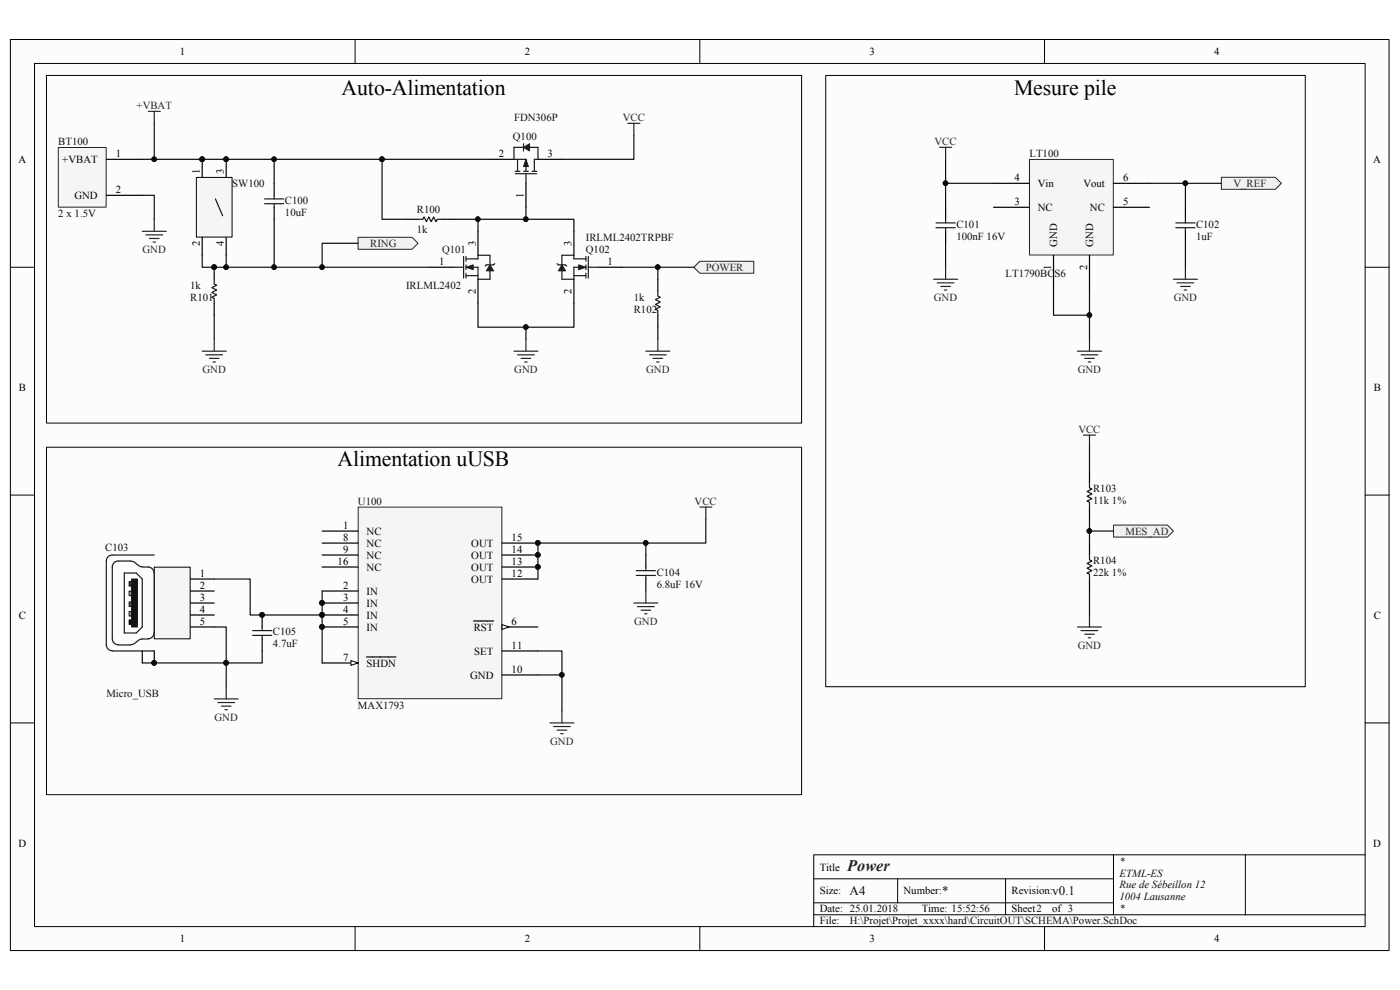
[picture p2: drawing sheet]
<svg xmlns="http://www.w3.org/2000/svg" width="297mm" height="210mm" viewBox="0 0 297 210" stroke-linecap="round" stroke-linejoin="round" font-family="sans-serif">
<path d="M2.2 8.4h292.5v193.2h-292.5z" fill="#fcfcfc"/>
<path d="M2.2 8.4h292.5v193.2h-292.5z" fill="none" stroke="#000" stroke-width=".21"/>
<path d="M7.4 13.5h282.2v183.1h-282.2z" fill="#fcfcfc"/>
<g fill="none" stroke="#000" stroke-width=".21">
<path d="M7.3 13.5h282.3v183.1h-282.3zM75.3 8.4v5.1M148.5 8.4v5.1M221.6 8.4v5.1M2.2 56.7h5.1M289.6 56.7h5.1M2.2 105h5.1M289.6 105h5.1M2.2 153.3h5.1M289.6 153.3h5.1M75.3 196.6v5.1M148.5 196.6v5.1"/>
<path d="M172.6 186.4h63.6M172.6 194h117M172.6 191.5h63.6M190.4 186.4v5.1M213.3 186.4v7.6M221.6 196.6v5.1M236.2 181.3v12.7M264.2 181.3h-91.6v15.3M289.6 181.3h-25.4v12.7"/>
</g>
<path d="M103.9 33.8h5.1M111.6 38.9v5.1M114.1 33.8h5.1" fill="none" stroke="#000" stroke-width=".25"/>
<path d="M109 33.8h2.6v2.5M109.3 36.9h4.6M109.3 36.3h1M109.8 33.8v2.5M111.1 36.3h1M111.6 36.9v2M112.9 36.3h1M113.4 33.8v2.5" fill="none" stroke="#1c1c1c" stroke-width=".25"/>
<path d="M111.6 33.8l.5 1.5h-1z" fill="#1c1c1c"/>
<path d="M111.6 33.8l.5 1.5h-1z" fill="none" stroke="#1c1c1c" stroke-width=".21"/>
<path d="M111.1 31.3h-2.1v2.5M111.1 30.5v1.5M112.3 31.3h1.8v2.5h-.7" fill="none" stroke="#1c1c1c" stroke-width=".25"/>
<path d="M111.1 31.3l1.2-.8v1.5z" fill="#1c1c1c"/>
<path d="M111.1 31.3l1.2-.8v1.5z" fill="none" stroke="#1c1c1c" stroke-width=".21"/>
<path d="M91.2 56.7h5.1M101.4 49.1v5M101.4 59.2v5.1" fill="none" stroke="#000" stroke-width=".25"/>
<path d="M96.3 56.7h2.1M98.4 54.4v4.6M98.9 54.9h2.5M98.9 56.7h2.5v2.5M98.9 58.5h2.5M98.9 54.4v1M98.9 56.2v1M98.9 58v1" fill="none" stroke="#1c1c1c" stroke-width=".25"/>
<path d="M98.9 56.7l1.5-.5v1z" fill="#1c1c1c"/>
<path d="M98.9 56.7l1.5-.5v1z" fill="none" stroke="#1c1c1c" stroke-width=".21"/>
<path d="M101.4 54.9v-.8h2.5v2.1M103.9 57.5v1.7h-2.5" fill="none" stroke="#1c1c1c" stroke-width=".25"/>
<path d="M103.9 56.2l.8 1.3h-1.5z" fill="#1c1c1c"/>
<path d="M103.9 56.2l.8 1.3h-1.5z" fill="none" stroke="#1c1c1c" stroke-width=".21"/>
<path d="M105 55.9l-.3 .3h-1.5l-.3 .2M121.8 54.9h2.5M121.8 58.5h2.5M124.3 56.7h-2.5v2.5M124.3 54.4v1M124.3 56.2v1M124.3 58v1M124.8 56.7h2M124.8 54.4v4.6" fill="none" stroke="#1c1c1c" stroke-width=".25"/>
<path d="M121.8 49.1v5M121.8 59.2v5.1M126.8 56.7h5.1" fill="none" stroke="#000" stroke-width=".25"/>
<path d="M122.8 56.2l1.5 .5-1.5 .5z" fill="#1c1c1c"/>
<path d="M122.8 56.2l1.5 .5-1.5 .5z" fill="none" stroke="#1c1c1c" stroke-width=".21"/>
<path d="M119.2 57.5v1.7h2.6M121.8 54.9v-.8h-2.6v2.1" fill="none" stroke="#1c1c1c" stroke-width=".25"/>
<path d="M119.2 56.2l.8 1.3h-1.6z" fill="#1c1c1c"/>
<path d="M119.2 56.2l.8 1.3h-1.6z" fill="none" stroke="#1c1c1c" stroke-width=".21"/>
<path d="M118.2 55.9l.2 .3h1.6l.2 .2" fill="none" stroke="#1c1c1c" stroke-width=".25"/>
<path d="M31.5 23.6h2.5M32.7 23.6v2.6" fill="none" stroke="#262626" stroke-width=".25"/>
<path d="M12.4 31.3h10.1v12.6h-10.1z" fill="#f5f5f5"/>
<path d="M12.4 31.3h10.1v12.6h-10.1z" fill="none" stroke="#262626" stroke-width=".21"/>
<path d="M22.6 33.8h7.6M22.6 41.4h7.6M45.4 56.7v2.5M45.4 64.3v2.6" fill="none" stroke="#000" stroke-width=".25"/>
<g fill="none" stroke="#262626" stroke-width=".25">
<path d="M133.2 26.2h2.5M134.5 26.2v2.5M30.2 49.1h5.1M30.9 49.8h3.6M31.7 50.6h2M32.5 51.4h.5M32.7 46.5v2.6M109 74.5h5.1M109.8 75.3h3.6M110.6 76h2M111.3 76.8h.5M111.6 72v2.5"/>
<path d="M137 74.5h5.1M137.8 75.3h3.5M138.5 76h2.1M139.3 76.8h.5M139.6 72v2.5"/>
</g>
<circle cx="45.4" cy="56.7" r=".48" fill="#0e0e0e" stroke="#0e0e0e" stroke-width=".21"/>
<path d="M45.4 59.2v1.1l.6 .2-1.1 .5 1.1 .5-1.1 .5 1.1 .5-1.1 .6 .5 .2v1" fill="none" stroke="#1c1c1c" stroke-width=".25"/>
<g fill="#f0f0f0" stroke="#262626" stroke-width=".21">
<path d="M76 50.3h11.4l1.3 1.3-1.3 1.3h-11.4z" fill-rule="evenodd"/>
<path d="M147.2 56.7l1.3-1.3h11.4v2.6h-11.4z" fill-rule="evenodd"/>
</g>
<path d="M199.3 31.3h2.6M200.6 31.3v2.5M42.9 74.5h5.1M43.7 75.3h3.5M44.4 76h2.1M45.2 76.8h.5M45.4 72v2.5" fill="none" stroke="#262626" stroke-width=".25"/>
<path d="M86.1 46.5h2.6M93.8 46.5h2.5M139.6 59.2v2.6M139.6 66.9v2.5" fill="none" stroke="#000" stroke-width=".25"/>
<path d="M88.7 46.5h1l.3-.5 .5 1 .5-1 .5 1 .5-1 .5 1 .3-.5h1M139.6 61.8v1l.5 .3-1.1 .5 1.1 .5-1.1 .5 1.1 .5-1.1 .5 .6 .2v1.1" fill="none" stroke="#1c1c1c" stroke-width=".25"/>
<path d="M9.9 16h160.2v73.7h-160.2z" fill="none" stroke="#000" stroke-width=".21"/>
<path d="M218.4 33.9h17.8v20.2h-17.8z" fill="#f5f5f5"/>
<path d="M218.4 33.8h17.8v20.3h-17.8z" fill="none" stroke="#262626" stroke-width=".21"/>
<path d="M210.8 38.9h7.6M236.2 38.9h7.6M210.8 44h7.6M223.5 54.1v7.7M231.1 54.1v7.7M236.2 44h7.6" fill="none" stroke="#000" stroke-width=".25"/>
<path d="M228.6 74.5h5.1M229.3 75.3h3.6M230.1 76h2M230.9 76.8h.5M231.1 72v2.5" fill="none" stroke="#262626" stroke-width=".25"/>
<path d="M259.1 37.6h11.5l1.2 1.3-1.2 1.3h-11.5z" fill-rule="evenodd" fill="#f0f0f0" stroke="#262626" stroke-width=".21"/>
<path d="M231.1 99.9v2.6M231.1 107.6v2.5M231.1 115.2v2.5M231.1 122.8v2.6" fill="none" stroke="#000" stroke-width=".25"/>
<path d="M231.1 102.5v1l.5 .2-1 .6 1 .5-1 .5 1 .5-1 .5 .5 .2v1.1M231.1 117.7v1.1l.5 .2-1 .5 1 .5-1 .5 1 .5-1 .6 .5 .2v1" fill="none" stroke="#1c1c1c" stroke-width=".25"/>
<path d="M229.9 92.3h2.5M231.1 92.3v2.5M228.6 133h5.1M229.3 133.8h3.6M230.1 134.5h2M230.9 135.3h.5M231.1 130.5v2.5" fill="none" stroke="#262626" stroke-width=".25"/>
<path d="M236.2 111.4h11.5l1.2 1.3-1.2 1.2h-11.5z" fill-rule="evenodd" fill="#f0f0f0" stroke="#262626" stroke-width=".21"/>
<path d="M42.9 33.8v5.1M48 33.8v5.1M42.9 49.1v5M48 49.1v5M200.6 44v2.5M200.6 49.1v2.5" fill="none" stroke="#000" stroke-width=".25"/>
<g fill="none" stroke="#1c1c1c" stroke-width=".25">
<path d="M43.4 39.4h4.1M45.4 39.4v2.5M43.4 48.6h4.1M45.4 46v2.6M198.6 47.3h4M198.6 48.3h4M200.6 46.5v.8M200.6 48.3v.8"/>
<circle cx="42.9" cy="39.4" r=".48"/>
<circle cx="48" cy="39.4" r=".48"/>
<circle cx="42.9" cy="48.5" r=".48"/>
<circle cx="45.4" cy="45.7" r=".23"/>
<circle cx="45.4" cy="42.2" r=".23"/>
<circle cx="48" cy="48.5" r=".48"/>
</g>
<path d="M198.1 59.2h5M198.8 60h3.6M200.6 56.7v2.5M248.9 59.2h5.1M249.7 60h3.6M251.5 56.7v2.5M199.6 60.8h2M200.4 61.5h.5M250.5 60.8h2M251.2 61.5h.5" fill="none" stroke="#262626" stroke-width=".25"/>
<path d="M175.2 16h101.7v129.7h-101.7z" fill="none" stroke="#000" stroke-width=".21"/>
<g fill="#0e0e0e" stroke="#0e0e0e" stroke-width=".21">
<circle cx="42.9" cy="33.8" r=".48"/>
<circle cx="48" cy="33.8" r=".48"/>
</g>
<path d="M41.7 37.7h7.5v12.6h-7.5z" fill="#f5f5f5"/>
<path d="M41.7 37.6h7.5v12.7h-7.5z" fill="none" stroke="#000" stroke-width=".21"/>
<path d="M45.7 42.2l1.5 3.6" fill="none" stroke="#151515" stroke-width=".25"/>
<g fill="#0e0e0e" stroke="#0e0e0e" stroke-width=".21">
<circle cx="42.9" cy="33.8" r=".48"/>
<circle cx="48" cy="33.8" r=".48"/>
</g>
<path d="M40.4 122.8h5M40.4 125.4h5M40.4 127.9h5M40.4 133h5M40.4 130.5h5" fill="none" stroke="#000" stroke-width=".25"/>
<path d="M32.8 120.4h7.5v15.1h-7.5z" fill="#f5f5f5"/>
<path d="M32.7 120.3h7.6v15.2h-7.6z" fill="none" stroke="#000" stroke-width=".21"/>
<path d="M29 119.7a1.74 1.74 0 0 0-1.4-.7h-2.5a1.25 1.25 0 0 0-1.3 1.3v15.2a1.25 1.25 0 0 0 1.3 1.3M29.2 119.8l.4 .3 .6 .1M25.1 136.8h2.5M26.4 121.6h2.5l1.3 1.2v10.2l-1.3 1.3h-2.5zM29 136.1a1.75 1.75 0 0 1-1.4 .7M30.2 120.3h1.3a1.25 1.25 0 0 1 1.2 1.3M31.5 135.5l-1.6 .1-.7 .4M32.7 134.3a1.25 1.25 0 0 1-1.2 1.2M32.7 121.6v12.7" fill="none" stroke="#1c1c1c" stroke-width=".25"/>
<path d="M27.4 123.4h.5v.9h-.5z" fill="#4c4c4c"/>
<path d="M27.4 123.4h.5v.9h-.5z" fill="none" stroke="#0e0e0e" stroke-width=".21"/>
<path d="M27.4 125.4h.5v1h-.5z" fill="#c6c6c6"/>
<path d="M27.4 125.4h.5v1h-.5z" fill="none" stroke="#0e0e0e" stroke-width=".21"/>
<path d="M27.4 127.7h.5v1h-.5z" fill="#717171"/>
<path d="M27.4 127.7h.5v1h-.5zM27.4 131.5h.5v1h-.5z" fill="none" stroke="#0e0e0e" stroke-width=".21"/>
<path d="M27.4 131.5h.5v1h-.5z" fill="#000"/>
<path d="M27.9 122.8h1.3v10.2h-1.3z" fill-rule="evenodd" fill="#0f0f0f"/>
<path d="M27.9 122.8h1.3v10.2h-1.3z" fill="none" stroke="#1c1c1c" stroke-width=".21"/>
<path d="M27.4 129.8h.5v.9h-.5z" fill="#b2b2b2"/>
<path d="M27.4 129.7h.5v1h-.5z" fill="none" stroke="#0e0e0e" stroke-width=".21"/>
<path d="M32.7 117.7h-8.9a1.25 1.25 0 0 0-1.2 1.3v17.8a1.25 1.25 0 0 0 1.2 1.2M23.8 138.1h8.9" fill="none" stroke="#1c1c1c" stroke-width=".25"/>
<path d="M30.2 138.1v2.5M32.7 138.1v2.5" fill="none" stroke="#000" stroke-width=".25"/>
<circle cx="32.7" cy="140.6" r=".48" fill="#0e0e0e" stroke="#0e0e0e" stroke-width=".21"/>
<path d="M76 107.6h30.5v40.6h-30.5z" fill="#f5f5f5"/>
<path d="M76 107.6h30.5v40.6h-30.5z" fill="none" stroke="#262626" stroke-width=".21"/>
<path d="M68.3 112.7h7.7M68.3 125.4h7.7M68.3 127.9h7.7M68.3 130.5h7.7M68.3 133h7.7M106.5 133h7.6" fill="none" stroke="#000" stroke-width=".25"/>
<g fill="#0e0e0e" stroke="#0e0e0e" stroke-width=".21">
<circle cx="68.3" cy="127.9" r=".48"/>
<circle cx="68.3" cy="130.4" r=".48"/>
<circle cx="68.3" cy="133" r=".48"/>
</g>
<path d="M106.5 132.5l1.5 .5-1.5 .5z" fill="#fcfcfc"/>
<path d="M106.5 132.5l1.5 .5-1.5 .5z" fill="none" stroke="#000" stroke-width=".21"/>
<path d="M100.5 131.7h4.2M68.3 140.6h7.7" fill="none" stroke="#000" stroke-width=".25"/>
<path d="M74.4 140.1l1.6 .5-1.6 .5z" fill="#fcfcfc"/>
<path d="M9.9 94.9h160.2v73.7h-160.2zM74.4 140.1l1.6 .5-1.6 .5z" fill="none" stroke="#000" stroke-width=".21"/>
<g fill="none" stroke="#000" stroke-width=".25">
<path d="M58.2 38.9v2.5M58.2 44v2.5M251.5 44v2.5M251.5 49.1v2.5M68.3 115.2h7.7M68.3 117.7h7.7M106.5 115.2h7.6M106.5 117.7h7.6M137 117.7v2.6M55.6 130.5v2.5M55.6 135.5v2.6M68.3 120.3h7.7"/>
<path d="M77.7 139.4h6.3M106.5 138.1h7.6M106.5 122.8h7.6M106.5 120.3h7.6M137 122.8v2.6M106.5 143.2h7.6"/>
</g>
<g fill="#0e0e0e" stroke="#0e0e0e" stroke-width=".21">
<circle cx="114.1" cy="120.3" r=".48"/>
<circle cx="114.1" cy="117.7" r=".48"/>
<circle cx="114.1" cy="115.2" r=".48"/>
<circle cx="68.3" cy="127.9" r=".48"/>
<circle cx="68.3" cy="130.4" r=".48"/>
<circle cx="68.3" cy="133" r=".48"/>
<circle cx="55.6" cy="130.4" r=".48"/>
<circle cx="32.7" cy="33.8" r=".48"/>
<circle cx="101.4" cy="46.5" r=".48"/>
<circle cx="111.6" cy="46.5" r=".48"/>
<circle cx="111.6" cy="69.4" r=".48"/>
<circle cx="139.5" cy="56.7" r=".48"/>
<circle cx="81" cy="33.8" r=".48"/>
<circle cx="231.1" cy="66.8" r=".48"/>
<circle cx="200.6" cy="38.9" r=".48"/>
<circle cx="251.5" cy="38.9" r=".48"/>
<circle cx="231.1" cy="112.6" r=".48"/>
<circle cx="68.3" cy="56.7" r=".48"/>
<circle cx="42.9" cy="33.8" r=".48"/>
<circle cx="48" cy="33.8" r=".48"/>
<circle cx="58.1" cy="33.8" r=".48"/>
<circle cx="45.4" cy="56.7" r=".48"/>
<circle cx="48" cy="56.7" r=".48"/>
<circle cx="58.1" cy="56.7" r=".48"/>
<circle cx="32.7" cy="140.6" r=".48"/>
<circle cx="48" cy="140.6" r=".48"/>
<circle cx="119.2" cy="143.1" r=".48"/>
<circle cx="137" cy="115.2" r=".48"/>
</g>
<g fill="none" stroke="#262626" stroke-width=".25">
<path d="M148.5 107.6h2.5M149.7 107.6v2.5M134.5 127.9h5.1M135.2 128.7h3.6M136 129.4h2M136.8 130.2h.5M137 125.4v2.5M45.4 148.3h5.1M46.2 149h3.6M47 149.8h2M47.7 150.6h.5M48 145.7v2.6"/>
<path d="M116.7 153.3h5.1M117.4 154.1h3.6M118.2 154.9h2M119 155.6h.5M119.2 150.8v2.5"/>
</g>
<g fill="none" stroke="#1c1c1c" stroke-width=".25">
<path d="M56.1 42.2h4.1M56.1 43.2h4.1M58.2 41.4v.8M58.2 43.2v.8M249.4 47.3h4.1M249.4 48.3h4.1M251.5 46.5v.8M251.5 48.3v.8M53.6 133.8h4.1M53.6 134.8h4.1M55.6 133v.8M55.6 134.8v.7"/>
<path d="M135 121h4M135 122.1h4M137 120.3v.7M137 122.1v.7"/>
</g>
<g fill="none" stroke="#0e0e0e" stroke-width=".25">
<path d="M32.7 26.2v7.6h-2.5M32.7 33.8h48.4M58.2 33.8v5.1M81.1 33.8v12.7h5M81.1 33.8h22.8M134.5 28.7v5.1h-15.3M200.6 33.8v5.1h10.2M200.6 38.9v5.1M243.8 38.9h15.3M251.5 38.9v5.1M30.2 41.4h2.5v5.1M42.9 54.1v2.6h25.4"/>
<path d="M48 54.1v2.6M58.2 46.5v10.2M76 51.6h-7.7v5.1h22.9M96.3 46.5h5.1M111.6 44v2.5h-10.2v2.6M111.6 46.5h10.2v2.6M131.9 56.7h15.3M139.6 56.7v2.5M200.6 51.6v5.1M251.5 51.6v5.1M45.4 66.9v5.1M101.4 64.3v5.1h10.2v2.6"/>
<path d="M121.8 64.3v5.1h-10.2M139.6 69.4v2.6M223.5 61.8v5.1h7.6v5.1M231.1 61.8v5.1M231.1 94.8v5.1M137 117.7v-2.5h-22.9v7.6M149.7 110.1v5.1h-12.7M231.1 110.1v5.1M231.1 112.7h5.1M45.4 122.8h7.7v7.7h15.2M45.4 133h2.6v12.7M55.6 138.1v2.5h-25.4"/>
<path d="M68.3 125.4v15.2M114.1 138.1h5.1v12.7M231.1 125.4v5.1M114.1 143.2h5.1"/>
</g>
<g font-size="4.6">
<text x="72.5" y="20.1">Auto-Alimentation</text>
<text x="215.1" y="20.1">Mesure pile</text>
<text x="71.6" y="98.9">Alimentation uUSB</text>
</g>
<text font-size="3.4" fill="#262626" x="179.7" y="184.7">Power</text>
<g font-size="2.8" fill="#0e0e0e">
<text x="180.3" y="189.9">A4</text>
<text x="199.9" y="189.9">*</text>
<text x="223.2" y="189.9">v0.1</text>
</g>
<g font-size="2.3">
<text x="38.2" y="11.7">1</text>
<text x="111.3" y="11.7">2</text>
<text x="184.4" y="11.7">3</text>
<text x="257.6" y="11.7">4</text>
<text x="3.9" y="34.6">A</text>
<text x="13.2" y="34.6">+VBAT</text>
<text x="24.6" y="33.3">1</text>
<text x="105.8" y="33.3">2</text>
<text x="116.2" y="33.3">3</text>
<text x="291.3" y="34.6">A</text>
<text x="24.6" y="40.9">2</text>
<text x="42.4" y="36.9" transform="rotate(-90 42.4 36.9)">1</text>
<text x="47.5" y="36.9" transform="rotate(-90 47.5 36.9)">3</text>
<text x="215.2" y="38.4">4</text>
<text x="220.2" y="39.7">Vin</text>
<text x="229.8" y="39.7">Vout</text>
<text x="238.2" y="38.4">6</text>
<text x="15.8" y="42.2">GND</text>
<text x="111.1" y="42.1" transform="rotate(-90 111.1 42.1)">1</text>
<text x="215.2" y="43.5">3</text>
<text x="220.2" y="44.7">NC</text>
<text x="231.2" y="44.7">NC</text>
<text x="238.2" y="43.5">5</text>
<text x="42.4" y="52.2" transform="rotate(-90 42.4 52.2)">2</text>
<text x="47.5" y="52.2" transform="rotate(-90 47.5 52.2)">4</text>
<text x="100.9" y="52.1" transform="rotate(-90 100.9 52.1)">3</text>
<text x="121.2" y="52.1" transform="rotate(-90 121.2 52.1)">3</text>
<text x="224.3" y="52.4" transform="rotate(-90 224.3 52.4)">GND</text>
<text x="231.9" y="52.4" transform="rotate(-90 231.9 52.4)">GND</text>
<text x="93.1" y="56.2">1</text>
<text x="128.9" y="56.2">1</text>
<text x="223" y="57.3" transform="rotate(-90 223 57.3)">1</text>
<text x="230.6" y="57.3" transform="rotate(-90 230.6 57.3)">2</text>
<text x="100.9" y="62.4" transform="rotate(-90 100.9 62.4)">2</text>
<text x="121.2" y="62.4" transform="rotate(-90 121.2 62.4)">2</text>
<text x="4" y="82.9">B</text>
<text x="291.4" y="82.9">B</text>
<text x="72.8" y="112.1">1</text>
<text x="77.8" y="113.4">NC</text>
<text x="71.6" y="119.8">16</text>
<text x="72.8" y="114.7">8</text>
<text x="72.8" y="117.2">9</text>
<text x="77.8" y="116">NC</text>
<text x="77.8" y="118.5">NC</text>
<text x="100" y="118.5">OUT</text>
<text x="100" y="116">OUT</text>
<text x="108.5" y="119.8">13</text>
<text x="108.5" y="117.2">14</text>
<text x="108.5" y="114.7">15</text>
<text x="42.4" y="122.3">1</text>
<text x="42.4" y="124.9">2</text>
<text x="72.8" y="124.9">2</text>
<text x="77.8" y="121.1">NC</text>
<text x="100" y="123.6">OUT</text>
<text x="100" y="121.1">OUT</text>
<text x="108.5" y="122.3">12</text>
<text x="4" y="131.2">C</text>
<text x="42.4" y="127.4">3</text>
<text x="42.4" y="130">4</text>
<text x="72.8" y="127.4">3</text>
<text x="72.8" y="130">4</text>
<text x="77.8" y="126.2">IN</text>
<text x="77.8" y="128.7">IN</text>
<text x="77.8" y="131.2">IN</text>
<text x="291.4" y="131.2">C</text>
<text x="42.4" y="132.5">5</text>
<text x="72.8" y="132.5">5</text>
<text x="77.8" y="133.8">IN</text>
<text x="100.5" y="133.8">RST</text>
<text x="108.5" y="132.5">6</text>
<text x="108.5" y="137.6">11</text>
<text x="72.8" y="140.1">7</text>
<text x="77.8" y="141.4">SHDN</text>
<text x="99.7" y="143.9">GND</text>
<text x="100.6" y="138.9">SET</text>
<text x="108.5" y="142.7">10</text>
<text x="3.9" y="179.6">D</text>
<text x="291.3" y="179.6">D</text>
<text x="173.9" y="184.7">Title</text>
<text x="173.9" y="189.7">Size:</text>
<text x="191.7" y="189.7">Number:</text>
<text x="214.6" y="189.7">Revision:</text>
<text x="173.9" y="193.5">Date: 25.01.2018</text>
<text x="173.9" y="196.1">File:</text>
<text x="195.5" y="193.5">Time: 15:52:56</text>
<text x="214.6" y="193.5">Sheet2</text>
<text x="223.2" y="193.5">of 3</text>
<text x="38.2" y="199.9">1</text>
<text x="111.3" y="199.9">2</text>
<text x="184.4" y="199.9">3</text>
<text x="257.6" y="199.9">4</text>
</g>
<g font-size="2.3" fill="#262626">
<text x="29" y="23.1">+VBAT</text>
<text x="132.1" y="25.7">VCC</text>
<text x="198.2" y="30.8">VCC</text>
<text x="261.7" y="39.7">V_REF</text>
<text x="30.2" y="53.6">GND</text>
<text x="78.5" y="52.4">RING</text>
<text x="149.7" y="57.4">POWER</text>
<text x="198.1" y="63.8">GND</text>
<text x="249" y="63.8">GND</text>
<text x="43" y="79.1">GND</text>
<text x="109.1" y="79.1">GND</text>
<text x="137.1" y="79.1">GND</text>
<text x="228.6" y="79.1">GND</text>
<text x="228.8" y="91.8">VCC</text>
<text x="147.4" y="107.1">VCC</text>
<text x="238.8" y="113.4">MES_AD</text>
<text x="134.5" y="132.5">GND</text>
<text x="228.6" y="137.6">GND</text>
<text x="45.5" y="152.9">GND</text>
<text x="116.7" y="157.9">GND</text>
</g>
<g font-size="2.3" fill="#0e0e0e">
<text x="108.8" y="29.8">Q100</text>
<text x="109" y="25.7">FDN306P</text>
<text x="12.4" y="30.8">BT100</text>
<text x="218.4" y="33.3">LT100</text>
<text x="49.3" y="39.7">SW100</text>
<text x="12.4" y="46">2 x 1.5V</text>
<text x="60.5" y="43.2">C100</text>
<text x="60.5" y="45.8">10uF</text>
<text x="88.4" y="45.3">R100</text>
<text x="88.4" y="49.3">1k</text>
<text x="93.8" y="53.6">Q101</text>
<text x="124.3" y="53.6">Q102</text>
<text x="124.3" y="51.1">IRLML2402TRPBF</text>
<text x="202.9" y="48.3">C101</text>
<text x="202.9" y="50.8">100nF 16V</text>
<text x="253.7" y="48.3">C102</text>
<text x="253.7" y="50.8">1uF</text>
<text x="213.3" y="58.8">LT1790BCS6</text>
<text x="40.3" y="63.8">R101</text>
<text x="40.3" y="61.3">1k</text>
<text x="86.1" y="61.3">IRLML2402</text>
<text x="134.4" y="63.8">1k</text>
<text x="134.4" y="66.4">R102</text>
<text x="75.9" y="107.1">U100</text>
<text x="231.9" y="104.3">R103</text>
<text x="231.9" y="106.8">11k 1%</text>
<text x="22.3" y="117">C103</text>
<text x="231.9" y="119.5">R104</text>
<text x="139.3" y="122.1">C104</text>
<text x="139.3" y="124.6">6.8uF 16V</text>
<text x="231.9" y="122.1">22k 1%</text>
<text x="57.9" y="134.8">C105</text>
<text x="57.9" y="137.3">4.7uF</text>
<text x="22.6" y="147.7">Micro_USB</text>
<text x="75.9" y="150.3">MAX1793</text>
<text x="237.5" y="183.4">*</text>
<text x="237.5" y="185.9">ETML-ES</text>
<text x="237.5" y="188.5">Rue de Sébeillon 12</text>
<text x="237.5" y="191">1004 Lausanne</text>
<text x="180.3" y="196.1">H:\Projet\Projet_xxxx\hard\CircuitOUT\SCHEMA\Power.SchDoc</text>
<text x="237.5" y="193.5">*</text>
</g>
</svg>
